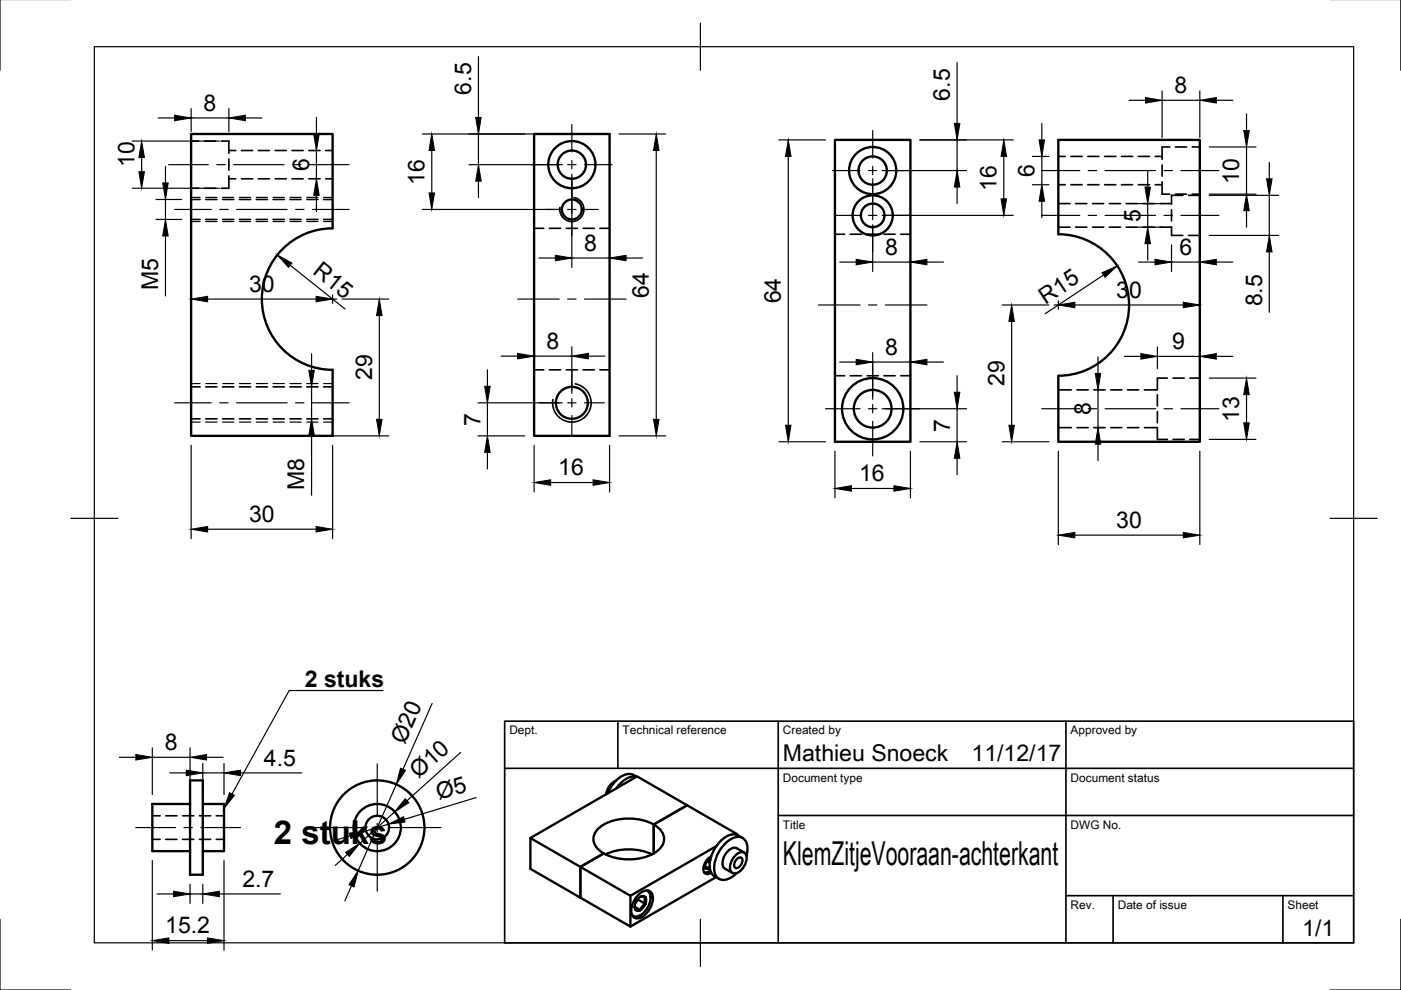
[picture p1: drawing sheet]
<svg xmlns="http://www.w3.org/2000/svg" width="297mm" height="210mm" viewBox="0 0 297 210" stroke-linecap="round" stroke-linejoin="round" font-family="sans-serif">
<!-- layer: Visible -->
<g fill="none" stroke="#000" stroke-width=".5">
<path d="M40.5 28.4h30v20a15 15 0 0 0-15 15 15 15 0 0 0 15 15v14h-30zM113.2 28.4h16v64h-16zM177 29.7h16v64h-16zM224.4 29.7h30v64h-30v-14a15 15 0 0 0 15-15 15 15 0 0 0-15-15zM40.3 170.5h-8v10h8M40.3 165.5h2.7v20h-2.7zM43 170.5h4.5v10h-4.5M112.4 177.7v6.5l10.7 6.1v-6.5M130.6 165.5a3.7 3.7 0 0 0-2.1 2.9M134.9 164.7a4.5 4.5 0 0 0-4.2 2.5M134.9 164.7a2.91 2.91 0 0 0-3.9 .5l-1.3 1.3-.9 1.7M138.6 174.8v6.1v-6.1l7.1-4.1 10.6 6.2-.2 .1"/>
<path d="M138.6 174.8l7.1-4.1-10.6-6.1-22.7 13.1 10.7 6.1M138.6 174.8a11.4 11.4 0 0 0-11.4 .6 2.97 2.97 0 0 0 0 5l.8 .5M138.6 174.8a3.3 3.3 0 0 1 1.9 4.4 8 8 0 0 1-6.7 3 11.1 11.1 0 0 1-5.8-1.3M151.9 179.4l-18.2 10.5-10.6-6.1M156.3 176.9v.1M157.4 177.7a2.92 2.92 0 0 0-4.1 .1 7.5 7.5 0 0 0-2.8 6.4 2.64 2.64 0 0 0 1.9 2.1M128 180.9l-4.9 2.9v6.5l10.6 6.2v-6.6M128 180.9l-4.9 2.9M128.4 181.1a11.9 11.9 0 0 1 9.8 0M134.6 192.3l1.2 .7M135.1 190a2.12 2.12 0 0 1 2.8-.9 2.91 2.91 0 0 1 0 3.3 3.8 3.8 0 0 1-2.8 2.3 1.6 1.6 0 0 1-1.2-2.3 5.4 5.4 0 0 1 1.2-2.4zM135.3 190.6l-.5 .7"/>
<path d="M135.3 190.7l1.5 1M135.8 194.1l-.9 .3h-.6M135.8 190.1l1 .1M135.8 190.1a.75 .75 0 0 1 1 .1M135.8 190.1a2.34 2.34 0 0 0-1.1 2.8 .75 .75 0 0 0 1.1 .1M136.8 190.2l-.1 .7 .1 .8M136.8 191.7l-.6 .4-.3 .5a.48 .48 0 0 1-.8 .2l-.4 .1-.1-.7M136.8 191.7l-.4 .7-.6 .6M136.8 190.2a1.58 1.58 0 0 1 0 1.5M137 188.8a1.86 1.86 0 0 1 .8 2.6 4 4 0 0 1-3 2.9l-.8-.3M137.5 188.8l.3 .6 .1 .9M149.5 183.6l.1 .5h.4a.27 .27 0 0 0 .3 0 .27 .27 0 0 0 .1-.3l.1-.1"/>
<path d="M149.5 183.7l.8 .4M149.9 182.5l-.3 .5M149.9 182.6l.6 .4M150.3 184.8l-.9 .3M150.3 182.2a1.36 1.36 0 0 0-.5 2l.5-.1M150.5 184l-.2 .1M150.6 184.6a1.19 1.19 0 0 1-1.3 .3M150.6 182.2h-.3M150.6 182.1l-.3 .1M150.8 181.6a2.85 2.85 0 0 0-1.4 3.4 1.01 1.01 0 0 0 1.4 0M151.8 186l-18.1 10.5M156.1 181.2a1.37 1.37 0 0 1 2-.2 3.3 3.3 0 0 1-2.5 4.2 1.26 1.26 0 0 1-.8-1.8 4.2 4.2 0 0 1 1.3-2.2z"/>
<path d="M156.3 182.1a.65 .65 0 0 1 1.1 0 1.54 1.54 0 0 1-1.5 1.9 1.41 1.41 0 0 1 .4-1.9zM157.8 180.8l-1.6-1a2.21 2.21 0 0 0-2.5 1.5 2.21 2.21 0 0 0 0 2.9l1.6 .9M158.3 181.5a3.2 3.2 0 0 0-.9-3.9 3.2 3.2 0 0 0-3.4 1 6.9 6.9 0 0 0-2.3 6.9 2.05 2.05 0 0 0 3.1 .7l1.4-1.1"/>
<circle cx="121.2" cy="34.9" r="5"/>
<circle cx="121.2" cy="34.9" r="3"/>
<circle cx="185" cy="36.2" r="5"/>
<circle cx="185" cy="36.2" r="3"/>
<circle cx="121.2" cy="44.4" r="2.12"/>
<circle cx="185" cy="45.7" r="4.3"/>
<circle cx="185" cy="45.7" r="2.5"/>
<circle cx="121.2" cy="85.4" r="3.4"/>
<circle cx="185" cy="86.7" r="6.5"/>
<circle cx="185" cy="86.7" r="4"/>
<circle cx="80" cy="175.5" r="10"/>
<circle cx="80" cy="175.5" r="2.5"/>
<circle cx="80" cy="175.5" r="5"/>
</g>
<!-- layer: Hidden -->
<g fill="none" stroke="#000" stroke-width=".35">
<path d="M40.5 29.9h1.6M40.5 39.9h1.6M43.3 29.9h2.4M43.3 39.9h2.4M46.9 29.9h1.6v2.6M48.5 33.7v2.4M48.5 37.3v2.6h-1.6M48.5 37.9h1.5M48.5 31.9h1.5M51.2 37.9h2.4M51.2 31.9h2.4M54.8 37.9h2.3"/>
<path d="M54.8 31.9h2.3M58.3 37.9h2.4M58.3 31.9h2.4M61.9 37.9h2.4M61.9 31.9h2.4M65.5 37.9h2.4M65.5 31.9h2.4M69 37.9h1.5M69 31.9h1.5M224.4 39.2h1.5M224.4 33.2h1.5M227.1 39.2h2.3"/>
<path d="M227.1 33.2h2.3M230.6 39.2h2.4M230.6 33.2h2.4M234.2 39.2h2.4M234.2 33.2h2.4M237.8 39.2h2.3M237.8 33.2h2.3M241.3 39.2h2.4M241.3 33.2h2.4M244.9 39.2h1.5M244.9 33.2h1.5M246.4 38.5v2.7h1.6"/>
<path d="M246.4 35v2.4M248 31.2h-1.6v2.6M249.2 31.2h2.4M252.8 31.2h1.6M40.5 46.5h1.9M40.5 42.3h1.9M43.6 46.5h2.4M43.6 42.3h2.4M47.2 46.5h2.4M47.2 42.3h2.4M50.8 46.5h2.3M50.8 42.3h2.3"/>
<path d="M54.3 46.5h2.4M54.3 42.3h2.4M57.9 46.5h2.4M57.9 42.3h2.4M61.5 46.5h2.4M61.5 42.3h2.4M65 46.5h2.4M65 42.3h2.4M68.6 46.5h1.9M68.6 42.3h1.9M113.2 48.4h2.1M116.5 48.4h2.4"/>
<path d="M120.1 48.4h2.3M123.6 48.4h2.4M127.2 48.4h2M177 49.7h2.1M180.3 49.7h2.3M183.8 49.7h2.4M187.4 49.7h2.4M191 49.7h2M224.4 48.2h2.5M224.4 43.2h2.5M228.1 48.2h2.3M228.1 43.2h2.3"/>
<path d="M231.6 48.2h2.4M231.6 43.2h2.4M235.2 48.2h2.4M235.2 43.2h2.4M238.8 48.2h2.3M238.8 43.2h2.3M242.3 48.2h2.4M242.3 43.2h2.4M245.9 48.2h2.5M245.9 43.2h2.5M248.4 48v1.9h2.4M248.4 44.5v2.4"/>
<path d="M249.2 41.2h2.4M250.8 41.4h-2.4v1.9M252 49.9h2.4M252 41.4h2.4M252.8 41.2h1.6M113.2 78.4h2.1M116.5 78.4h2.4M120.1 78.4h2.3M123.6 78.4h2.4M127.2 78.4h2M177 79.7h2.1M180.3 79.7h2.3"/>
<path d="M183.8 79.7h2.4M187.4 79.7h2.4M191 79.7h2M40.5 88.8h1.9M40.5 82h1.9M43.6 88.8h2.4M43.6 82h2.4M47.2 88.8h2.4M47.2 82h2.4M50.8 88.8h2.3M50.8 82h2.3M54.3 88.8h2.4"/>
<path d="M54.3 82h2.4M57.9 88.8h2.4M57.9 82h2.4M61.5 88.8h2.4M61.5 82h2.4M65 88.8h2.4M65 82h2.4M68.6 88.8h1.9M68.6 82h1.9M224.4 90.7h2.7M224.4 82.7h2.7M228.3 90.7h2.4"/>
<path d="M228.3 82.7h2.4M231.9 90.7h2.4M231.9 82.7h2.4M235.5 90.7h2.4M235.5 82.7h2.4M239.1 90.7h2.3M239.1 82.7h2.3M242.6 90.7h2.8M242.6 82.7h2.8M245.4 90.8v2.4h2.1M245.4 87.3v2.3M245.4 83.7v2.4"/>
<path d="M247.5 80.2h-2.1v2.3M248.7 93.2h2.4M248.7 80.2h2.4M252.3 93.2h2.1M252.3 80.2h2.1M32.3 173h1.6M32.3 178h1.6M35.1 173h2.4M35.1 178h2.4M38.7 173h2.4M38.7 178h2.4M42.3 173h2.4"/>
<path d="M42.3 178h2.4M45.8 173h1.7M45.8 178h1.7"/>
</g>
<!-- layer: Hidden Narrow -->
<g fill="none" stroke="#000" stroke-width=".25">
<path d="M40.5 47h1.9M40.5 41.9h1.9M43.6 47h2.4M43.6 41.9h2.4M47.2 47h2.4M47.2 41.9h2.4M50.8 47h2.3M50.8 41.9h2.3M54.3 47h2.4M54.3 41.9h2.4M57.9 47h2.4M57.9 41.9h2.4"/>
<path d="M61.5 47h2.4M61.5 41.9h2.4M65 47h2.4M65 41.9h2.4M68.6 47h1.9M68.6 41.9h1.9M40.5 89.5h1.9M40.5 81.3h1.9M43.6 89.5h2.4M43.6 81.3h2.4M47.2 89.5h2.4M47.2 81.3h2.4"/>
<path d="M50.8 89.5h2.3M50.8 81.3h2.3M54.3 89.5h2.4M54.3 81.3h2.4M57.9 89.5h2.4M57.9 81.3h2.4M61.5 89.5h2.4M61.5 81.3h2.4M65 89.5h2.4M65 81.3h2.4M68.6 89.5h1.9M68.6 81.3h1.9"/>
</g>
<!-- layer: Visible Narrow -->
<path d="M121.7 41.9a2.56 2.56 0 0 1 2.1 3 2.56 2.56 0 0 1-3 2 2.56 2.56 0 0 1-2.1-2.9M122 81.4a4.1 4.1 0 0 1 3.3 4.7 4.1 4.1 0 0 1-4.8 3.3 4.1 4.1 0 0 1-3.3-4.7" fill="none" stroke="#000" stroke-width=".35"/>
<!-- layer: Border -->
<path d="M0 -.1v15M297 -.1v15M20 9.9h267v190h-267zM148.5 4.9v10M15 109.9h10M282 109.9h10M0 194.9v15h15M148.5 194.9v10M297 194.9v15h-15" fill="none" stroke="#000" stroke-width=".25"/>
<!-- layer: TitleBlock -->
<path d="M107 152.9h180v47h-180zM131 152.9v10M165 152.9v47M226 152.9v47M107 162.9h180M165 172.9h122M226 189.9h61M236 189.9v10M272 189.9v10" fill="none" stroke="#000" stroke-width=".35"/>
<!-- layer: Center Lines -->
<g fill="none" stroke="#000" stroke-width=".25">
<path d="M35.7 34.9h8.5M46 34.9h1.7M49.5 34.9h10.7M62 34.9h1.8M65.6 34.9h8.4M112.7 34.9h5.9M120.3 34.9h1.8M121.2 26.4v5.8M121.2 34v1.8M121.2 37.6v5.8M123.9 34.9h5.8M176.5 36.2h5.8"/>
<path d="M184.1 36.2h1.8M185 27.7v5.8M185 35.3v1.8M185 37.9v6.8M187.7 36.2h5.8M220.9 36.2h8M230.7 36.2h1.8M234.3 36.2h10.7M246.8 36.2h1.8M250.4 36.2h8M37 44.4h7.8M46.6 44.4h1.8"/>
<path d="M50.2 44.4h10.7M62.7 44.4h1.8M66.2 44.4h7.8M115.6 44.4h3M120.3 44.4h1.8M121.2 43.5v1.8M121.2 47.1v2.9M123.9 44.4h3M177.3 45.7h5M184.1 45.7h1.8M185 44.8v1.8M185 48.3v5.1"/>
<path d="M187.7 45.7h5.1M220.9 45.7h8M230.7 45.7h1.8M234.3 45.7h10.7M246.8 45.7h1.8M250.4 45.7h8M69.6 63.4h1.8M70.5 62.5v1.8M109.7 63.4h8.9M120.3 63.4h1.8M121.2 78.5v4.2M123.9 63.4h8.8"/>
<path d="M173.5 64.7h8.8M184.1 64.7h1.8M185 76.7v7.3M187.7 64.7h8.8M223.5 64.7h1.8M224.4 63.8v1.8M37 85.4h7.8M46.6 85.4h1.8M50.2 85.4h10.7M62.7 85.4h1.8M66.2 85.4h7.8M114.4 85.4h4.2"/>
<path d="M120.3 85.4h1.8M121.2 84.5v1.8M121.2 88.1v4.2M123.9 85.4h4.2M175 86.7h7.3M184.1 86.7h1.8M185 85.8v1.8M185 89.3v7.4M187.7 86.7h7.3M220.9 86.7h8M230.7 86.7h1.8M234.3 86.7h10.7"/>
<path d="M246.8 86.7h1.8M250.4 86.7h8M28.8 175.5h8.4M39 175.5h1.8M42.6 175.5h8.4M66.5 175.5h10.8M79.1 175.5h1.8M80 162v10.8M80 174.6v1.8M80 178.1v10.9M82.7 175.5h10.8"/>
</g>
<!-- layer: Dimensions -->
<g fill="none" stroke="#000" stroke-width=".25">
<path d="M101.4 12v12.9M202.9 13.3v12.9M246.4 19.3v9.9M254.4 19.3v9.9M28 39.9h18.5M28 29.9h18.5M30 33.4v3M33.5 25h3.5M35.1 35.3v3.5M40.5 23v4.9M40.5 25h8M48.5 23v4.9"/>
<path d="M52 25h3.5M67.1 24.9v3.5M67.1 31.9v6M89.5 28.4h37.7M91.5 31.9v9M99.4 34.9h19.8M101.4 28.4v6.5M101.4 38.4v3.5M121.2 36.9v19.8M129.2 30.4v26.3M131.2 28.4h9.9M139.1 31.9v57"/>
<path d="M165.1 29.7h9.9M167.1 33.2v57M187 36.2h17.9M193 31.7v25.9M195 29.7h19.8M202.9 29.7v6.5M202.9 39.7v3.5M212.8 33.2v9M218.9 33.2h3.5M218.9 39.2h3.5M220.9 26.2v3.5M220.9 33.2v6"/>
<path d="M239.4 21.3h3.5M243.3 36.2v3.5M246.4 21.3h8M256.4 31.2h9.9M257.9 21.3h3.5M264.3 24.2v3.5M264.3 31.2v10M269.1 34.4v3.5M33.1 42.3h5.4M33.1 46.5h5.4M35.1 42.3v4.2M35.1 50v12.7"/>
<path d="M61.5 56.2l11.6 9.3M67.1 41.4v3.5M89.5 44.4h29.7M114.2 54.7h3.5M121.2 54.7h8M132.7 54.7h3.5M178 55.6h3.5M185 55.6h8M185 47.7v9.9M187 45.7h27.8M196.5 55.6h3.5M220.9 42.7v3.5"/>
<path d="M234 58.3l-12.4 8.2M241.3 43.2h5.1M241.3 48.2h5.1M241.4 55.6h3.5M243.3 43.2v5M243.3 51.7v3.5M248.4 51.9v5.7M248.4 55.6h6M254.4 51.9v5.7M256.4 41.2h9.9M256.4 41.4h14.7M256.4 49.9h14.7"/>
<path d="M257.9 55.6h3.5M264.3 44.7v3.5M269.1 41.4v8.5M269.1 53.4v12.8M40.5 61.4v29M44 63.4h23M66.1 75v3.5M72.5 63.4h9.9M80.4 66.9v22M103.3 78.4v3.5M106.2 75.5h3.5M113.2 73.5v16.9"/>
<path d="M113.2 75.5h8M121.2 73.5v9.9M124.7 75.5h3.5M178 76.8h3.5M185 74.8v9.9M185 76.8h8M193 74.8v16.9M196.5 76.8h3.5M202.9 79.7v3.5M212.5 64.7h9.9M214.5 68.2v22M227.9 64.7h23"/>
<path d="M232.8 75.7v3.5M238.4 75.6h3.5M245.4 73.6v4.6M245.4 75.6h9M254.4 62.7v29M257.9 75.6h3.5M40.5 94.4v19.8M42.5 92.4h39.9M66.1 82v6.8M66.1 92.3v12.7M70.5 94.4v19.8M101.3 92.4h9.9"/>
<path d="M101.3 85.4h17.9M103.3 85.4v7M103.3 95.9v3.5M113.2 94.4v9.9M129.2 94.4v9.9M131.2 92.4h9.9M165.1 93.7h9.9M177 95.7v9.9M187 86.7h17.9M193 95.7v9.9M195 93.7h9.9M202.9 86.7v7"/>
<path d="M202.9 97.2v3.5M212.5 93.7h9.9M224.4 95.7v19.8M232.8 82.7v8M232.8 94.2v3.5M254.4 95.7v19.8M256.4 80.2h9.9M256.4 93.2h9.9M264.3 83.7v6M44 112.2h23M116.7 102.3h9M180.5 103.6h9"/>
<path d="M227.9 113.5h23M32.3 158.6v9.9M40.3 158.6v9.9M91.6 149.1l-6.2 14M97.7 159.5l-11.4 10.3M25.3 160.6h3.5M32.3 160.6h8M36 163.9h3.5M43 161.9v6.6M43 163.9h4.5M43.8 160.6h3.5M47.5 161.9v6.6"/>
<path d="M51 163.9h13M74.2 177.2l-3.3 1M82.4 174.7l-4.8 1.5M83.7 172.1l-7.4 6.7M84 166.3l-8.1 18.3M100.9 169.1l-15.2 4.6M32.3 182.5v18.9M33.3 189.5h3.5M35.8 199.4h8.2M40.3 187.5v4M40.3 189.5h2.7M43 187.5v4"/>
<path d="M46.5 189.5h12.9M47.5 182.5v18.9M73.7 181.2l-2.6 2.3M74.5 187.8l-1.4 3.2"/>
</g>
<g fill="#000" stroke="#000" stroke-width=".21">
<path d="M29.4 36.4h1.2l-.6 3.5zM30 29.9l.6 3.5h-1.2zM34.5 38.8h1.2l-.6 3.5zM37 24.4l3.5 .6-3.5 .6zM48.5 25l3.5-.6v1.2zM66.5 28.4h1.2l-.6 3.5zM91.5 28.4l.6 3.5h-1.1zM101.4 34.9l.6 3.5h-1.1zM100.9 24.9h1.1l-.6 3.5zM139.1 28.4l.6 3.5h-1.1zM167.1 29.7l.6 3.5h-1.2zM202.9 36.2l.6 3.5h-1.2z"/>
<path d="M202.3 26.2h1.2l-.6 3.5zM212.8 29.7l.6 3.5h-1.2zM220.3 29.7h1.2l-.6 3.5zM242.8 39.7h1.1l-.6 3.5zM242.9 20.7l3.5 .6-3.5 .5zM254.4 21.3l3.5-.6v1.1zM263.7 27.7h1.2l-.6 3.5zM268.5 37.9h1.2l-.6 3.5zM35.1 46.5l.6 3.5h-1.2zM58.8 54.1l3.1 1.7-.7 .9zM67.1 37.9l.6 3.5h-1.2zM91 40.9h1.1l-.6 3.5z"/>
<path d="M117.7 54.1l3.5 .6-3.5 .6zM129.2 54.7l3.5-.6v1.2zM181.5 55l3.5 .6-3.5 .5zM193 55.6l3.5-.6v1.1zM212.2 42.2h1.2l-.6 3.5zM220.9 39.2l.6 3.5h-1.2zM233.6 57.8l3.3-1.4-2.6 2.4zM243.3 48.2l.6 3.5h-1.1zM244.9 55l3.5 .6-3.5 .5zM254.4 55.6l3.5-.6v1.1zM264.3 41.2l.6 3.5h-1.2zM269.1 49.9l.6 3.5h-1.2z"/>
<path d="M40.5 63.4l3.5-.6v1.2zM65.5 78.5h1.1l-.5 3.5zM67 62.8l3.5 .6-3.5 .6zM80.4 63.4l.6 3.5h-1.2zM109.7 74.9l3.5 .6-3.5 .6zM121.2 75.5l3.5-.6v1.2zM181.5 76.2l3.5 .6-3.5 .5zM193 76.8l3.5-.6v1.1zM214.5 64.7l.6 3.5h-1.2zM224.4 64.7l3.5-.6v1.1zM232.2 79.2h1.2l-.6 3.5zM241.9 75l3.5 .6-3.5 .5z"/>
<path d="M250.9 64.1l3.5 .6-3.5 .5zM254.4 75.6l3.5-.6v1.1zM66.1 88.8l.5 3.5h-1.1zM79.8 88.9h1.2l-.6 3.5zM102.8 81.9h1.1l-.6 3.5zM103.3 92.4l.6 3.5h-1.1zM138.6 88.9h1.1l-.6 3.5zM166.5 90.2h1.2l-.6 3.5zM202.3 83.2h1.2l-.6 3.5zM202.9 93.7l.6 3.5h-1.2zM213.9 90.2h1.2l-.6 3.5zM232.8 90.7l.6 3.5h-1.2z"/>
<path d="M264.3 80.2l.6 3.5h-1.2zM263.7 89.7h1.2l-.6 3.5zM40.5 112.2l3.5-.6v1.2zM67 111.6l3.5 .6-3.5 .6zM113.2 102.3l3.5-.6v1.2zM125.7 101.7l3.5 .6-3.5 .6zM177 103.6l3.5-.6v1.1zM189.5 103l3.5 .6-3.5 .5zM224.4 113.5l3.5-.6v1.1zM250.9 112.9l3.5 .6-3.5 .5zM28.8 160l3.5 .6-3.5 .5zM40.3 160.6l3.5-.6v1.1z"/>
<path d="M39.5 163.3l3.5 .6-3.5 .6zM47.5 163.9l3.5-.6v1.2zM74.1 176.6l3.5-.4-3.2 1.6zM84.9 162.9l1.1 .5-2 2.9zM82.4 174.7l3.2-1.5 .3 1.1zM85.9 169.3l.8 .9-3 1.9zM32.3 199.4l3.5-.5v1.1zM36.8 189l3.5 .5-3.5 .6zM44 198.9l3.5 .5-3.5 .6zM43 189.5l3.5-.5v1.1zM73.3 180.7l3-1.9-2.2 2.8zM75.9 184.6l-.8 3.4-1.1-.4z"/>
</g>
<!-- layer: Annotations -->
<path d="M48.7 168.1l1 .5-2.2 2.8z" fill="#000" stroke="#000" stroke-width=".21"/>
<path d="M81.2 146.4h-19.9l-12.1 22" fill="none" stroke="#000" stroke-width=".25"/>
<g font-size="7">
<text x="58.1" y="178.8">2 stuks</text>
<text x="166" y="183.4">KlemZitjeVooraan-achterkant</text>
</g>
<g font-size="4.9">
<text x="43.2" y="23.5">8</text>
<text x="99.9" y="20.1" transform="rotate(-90 99.9 20.1)">6.5</text>
<text x="201.4" y="21.3" transform="rotate(-90 201.4 21.3)">6.5</text>
<text x="249" y="19.7">8</text>
<text x="28.5" y="35.4" transform="rotate(-90 28.5 35.4)">10</text>
<text x="65.5" y="36.2" transform="rotate(-90 65.5 36.2)">6</text>
<text x="90" y="39.3" transform="rotate(-90 90 39.3)">16</text>
<text x="211.3" y="40.5" transform="rotate(-90 211.3 40.5)">16</text>
<text x="219.3" y="37.5" transform="rotate(-90 219.3 37.5)">6</text>
<text x="262.7" y="39" transform="rotate(-90 262.7 39)">10</text>
<text x="241.8" y="47" transform="rotate(-90 241.8 47)">5</text>
<text x="123.9" y="53.2">8</text>
<text x="66.1" y="57.9" transform="rotate(39 66.1 57.9)">R15</text>
<text x="187.7" y="54">8</text>
<text x="250.1" y="54">6</text>
<text x="33.5" y="61.6" transform="rotate(-90 33.5 61.6)">M5</text>
<text x="52.8" y="61.9">30</text>
<text x="137.6" y="63.1" transform="rotate(-90 137.6 63.1)">64</text>
<text x="165.6" y="64.3" transform="rotate(-90 165.6 64.3)">64</text>
<text x="221.7" y="64.6" transform="rotate(-34 221.7 64.6)">R15</text>
<text x="236.7" y="63.1">30</text>
<text x="267.6" y="65" transform="rotate(-90 267.6 65)">8.5</text>
<text x="115.9" y="74">8</text>
<text x="187.7" y="75.2">8</text>
<text x="248.5" y="74">9</text>
<text x="78.9" y="80.6" transform="rotate(-90 78.9 80.6)">29</text>
<text x="212.9" y="81.8" transform="rotate(-90 212.9 81.8)">29</text>
<text x="231.2" y="88" transform="rotate(-90 231.2 88)">8</text>
<text x="262.7" y="89.5" transform="rotate(-90 262.7 89.5)">13</text>
<text x="101.8" y="90.2" transform="rotate(-90 101.8 90.2)">7</text>
<text x="201.4" y="91.5" transform="rotate(-90 201.4 91.5)">7</text>
<text x="118.4" y="100.8">16</text>
<text x="64.5" y="103.8" transform="rotate(-90 64.5 103.8)">M8</text>
<text x="182.2" y="102">16</text>
<text x="52.8" y="110.7">30</text>
<text x="236.7" y="111.9">30</text>
<text x="64.6" y="145.7">2 stuks</text>
<text x="34.9" y="159">8</text>
<text x="85.8" y="158" transform="rotate(-66 85.8 158)">Ø20</text>
<text x="166" y="161.4">Mathieu Snoeck</text>
<text x="206" y="161.4">11/12/17</text>
<text x="55.9" y="162.3">4.5</text>
<text x="88.7" y="165.3" transform="rotate(-42 88.7 165.3)">Ø10</text>
<text x="93" y="169.7" transform="rotate(-17 93 169.7)">Ø5</text>
<text x="51.4" y="188">2.7</text>
<text x="35" y="197.9">15.2</text>
<text x="276.1" y="198.5">1/1</text>
</g>
<g font-size="2.5">
<text x="108" y="155.7">Dept.</text>
<text x="132" y="155.7">Technical reference</text>
<text x="166" y="155.7">Created by</text>
<text x="227" y="155.7">Approved by</text>
<text x="166" y="165.7">Document type</text>
<text x="227" y="165.7">Document status</text>
<text x="166" y="175.7">Title</text>
<text x="227" y="175.7">DWG No.</text>
<text x="227" y="192.7">Rev.</text>
<text x="237" y="192.7">Date of issue</text>
<text x="273" y="192.7">Sheet</text>
</g>
</svg>
